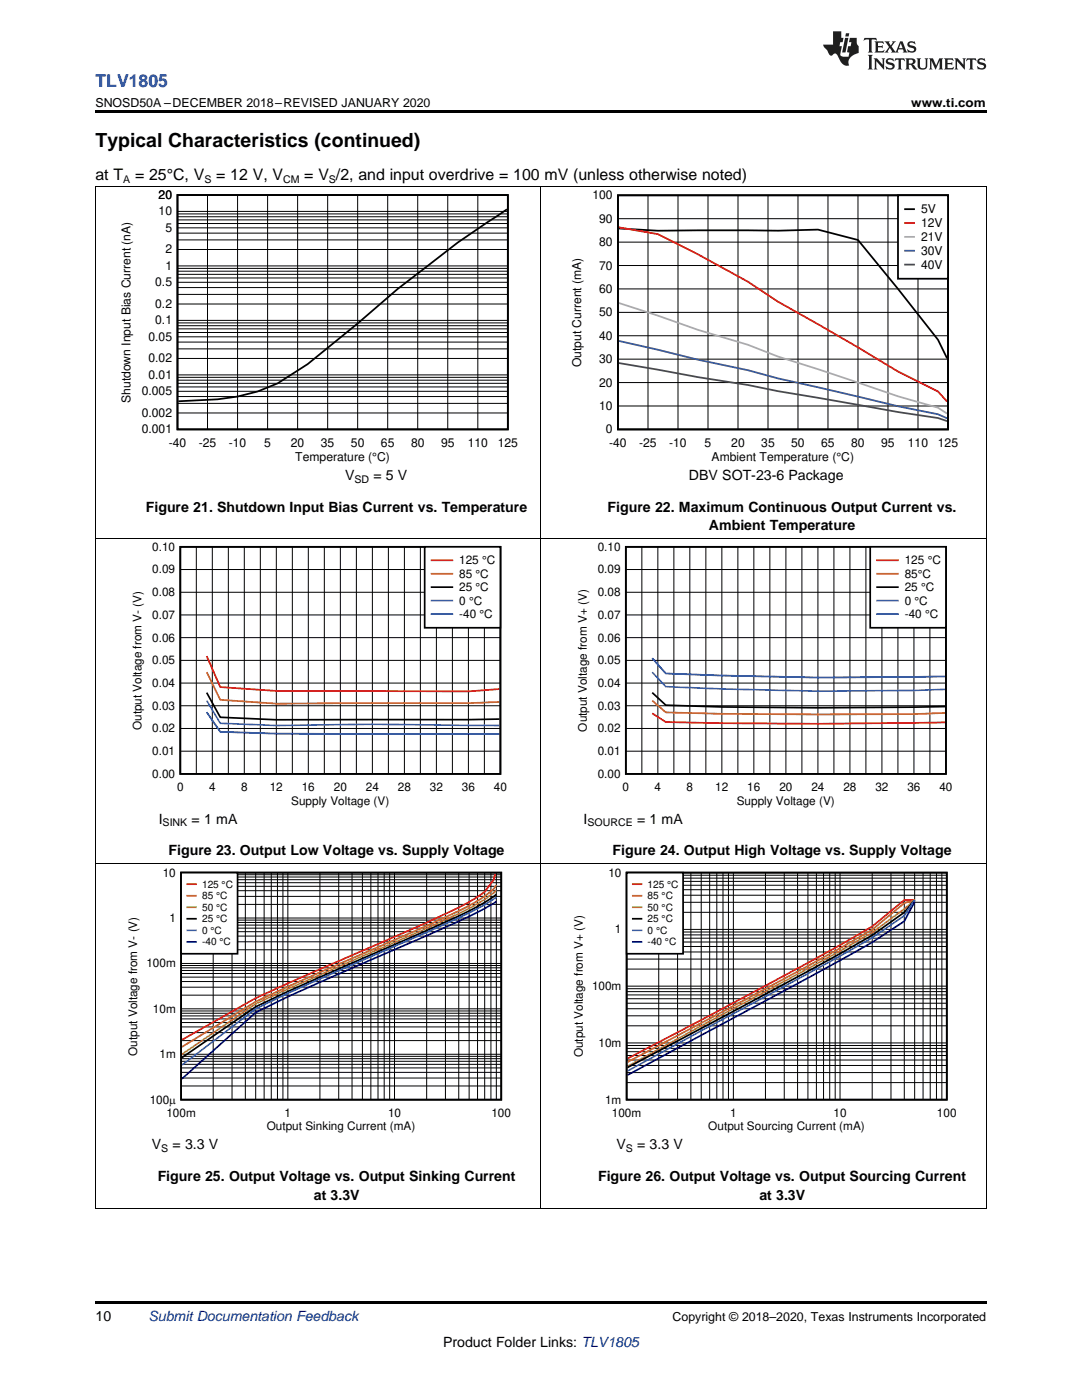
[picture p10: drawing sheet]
<svg xmlns="http://www.w3.org/2000/svg" width="216mm" height="279mm" viewBox="0 0 216 279" stroke-linecap="round" stroke-linejoin="round" font-family="sans-serif">
<path d="M19 241.2h.2zM196.7 241.2h.1zM19 259.7h177.8v.5h-177.8z" fill="#000"/>
<path d="M19.1 172.4v68.8M107.9 172.4v68.8M196.8 172.4v68.8M19 241.1h177.8" fill="none" stroke="#000" stroke-width=".2"/>
<path d="M25.1 173.2h76.8v53h-76.8z" fill-rule="evenodd" fill="#fff"/>
<path d="M36.1 174.2h63.9v45.3h-63.9zM99 178.5a33.9 33.9 0 0 1-7.5 4.3l-12.8 5.7a698.6 698.6 0 0 0-27.7 12.4l-14.7 10.2" fill="none" stroke="#000" stroke-width=".34"/>
<g fill="none" stroke="#000" stroke-width=".2">
<path d="M36.1 178.9h63.9M36.1 177.8h63.9M36.1 176.9h63.9M36.1 176.2h63.9M36.1 175.6h63.9M36.1 175h63.9M36.1 174.6h63.9M42.5 174.2v45.3M46.3 174.2v45.3M49 174.2v45.3M51 174.2v45.3M52.7 174.2v45.3"/>
<path d="M54.1 174.2v45.3M55.4 174.2v45.3M56.5 174.2v45.3M57.4 174.2v45.3M63.8 174.2v45.3M67.6 174.2v45.3M70.2 174.2v45.3M72.3 174.2v45.3M74 174.2v45.3M75.4 174.2v45.3M76.7 174.2v45.3M77.8 174.2v45.3"/>
<path d="M78.7 174.2v45.3M85.1 174.2v45.3M88.9 174.2v45.3M91.5 174.2v45.3M93.6 174.2v45.3M95.3 174.2v45.3M96.7 174.2v45.3M98 174.2v45.3M99 174.2v45.3M36.1 198.6h63.9M36.1 197h63.9M36.1 195.9h63.9"/>
<path d="M36.1 195h63.9M36.1 194.3h63.9M36.1 193.7h63.9M36.1 193.2h63.9M36.1 192.7h63.9M36.1 192.3h63.9M36.1 189.5h63.9M36.1 188h63.9M36.1 186.8h63.9M36.1 185.9h63.9M36.1 185.2h63.9M36.1 184.6h63.9"/>
<path d="M36.1 184.1h63.9M36.1 183.6h63.9M36.1 183.2h63.9M36.1 180.5h63.9M36.1 216.7h63.9M36.1 215.1h63.9M36.1 214h63.9M36.1 213.1h63.9M36.1 212.4h63.9M36.1 211.8h63.9M36.1 211.3h63.9M36.1 210.8h63.9"/>
<path d="M36.1 210.4h63.9M36.1 207.7h63.9M36.1 206.1h63.9M36.1 204.9h63.9M36.1 204.1h63.9M36.1 203.3h63.9M36.1 202.7h63.9M36.1 202.2h63.9M36.1 201.8h63.9M36.1 201.3h63.9"/>
</g>
<path d="M98.8 174.3l-.3 1.3-1.8 2.4a51.6 51.6 0 0 1-11.6 6.1l-34.1 15.1-14.7 8.3" fill="none" stroke="#f00" stroke-width=".34"/>
<path d="M99 176.6l-.5 .8a28.6 28.6 0 0 1-7 4.4l-6.4 3-27.7 12.1-6.4 3-14.7 9" fill="none" stroke="#f60" stroke-width=".34"/>
<path d="M99 177.6a24.6 24.6 0 0 1-7.5 4.7l-40.5 18-14.7 10.1" fill="none" stroke="#9c0" stroke-width=".34"/>
<path d="M99 179l-2.3 1.6a111.5 111.5 0 0 1-11.6 5.5l-6.4 2.8a634.4 634.4 0 0 0-27.7 12.4l-14.7 11.3" fill="none" stroke="#36f" stroke-width=".34"/>
<path d="M99 179.9l-3.7 2.2a259.5 259.5 0 0 1-16.6 7.4 536.6 536.6 0 0 0-27.7 12.6l-14.7 13.2" fill="none" stroke="#000080" stroke-width=".34"/>
<path d="M36.1 174.2h11.3v16.1h-11.3z" fill-rule="evenodd" fill="#fff"/>
<path d="M36.1 174.2h11.3v16.1h-11.3zM37.4 183.4h1.7" fill="none" stroke="#000" stroke-width=".34"/>
<path d="M37.4 176.5h1.7" fill="none" stroke="#f00" stroke-width=".34"/>
<path d="M37.4 178.8h1.7" fill="none" stroke="#f60" stroke-width=".34"/>
<path d="M37.4 181.1h1.7" fill="none" stroke="#9c0" stroke-width=".34"/>
<path d="M37.4 185.7h1.7" fill="none" stroke="#36f" stroke-width=".34"/>
<path d="M37.4 188h1.7" fill="none" stroke="#000080" stroke-width=".34"/>
<path d="M114 173.2h76.8v53h-76.8z" fill-rule="evenodd" fill="#fff"/>
<path d="M125 174.2h63.9v45.3h-63.9zM182.5 179.6l-2.1 2.5-6.4 4.6-12.8 7.1-36 19.3" fill="none" stroke="#000" stroke-width=".34"/>
<g fill="none" stroke="#000" stroke-width=".2">
<path d="M125 178.7h63.9M125 177.6h63.9M125 176.7h63.9M125 175.9h63.9M125 175.2h63.9M125 174.7h63.9M131.4 174.2v45.3M135.2 174.2v45.3M137.9 174.2v45.3M139.9 174.2v45.3M141.6 174.2v45.3M143 174.2v45.3"/>
<path d="M144.3 174.2v45.3M145.4 174.2v45.3M146.3 174.2v45.3M152.7 174.2v45.3M156.5 174.2v45.3M159.1 174.2v45.3M161.2 174.2v45.3M162.9 174.2v45.3M164.3 174.2v45.3M165.6 174.2v45.3M166.7 174.2v45.3M167.6 174.2v45.3"/>
<path d="M174 174.2v45.3M177.8 174.2v45.3M180.4 174.2v45.3M182.5 174.2v45.3M184.2 174.2v45.3M185.6 174.2v45.3M186.9 174.2v45.3M187.9 174.2v45.3M125 199.3h63.9M125 198.6h63.9M125 197.9h63.9M125 197.3h63.9"/>
<path d="M125 196.8h63.9M125 193.4h63.9M125 191.4h63.9M125 190h63.9M125 188.9h63.9M125 188h63.9M125 187.2h63.9M125 186.6h63.9M125 186h63.9M125 185.5h63.9M125 182.1h63.9M125 180.1h63.9"/>
<path d="M125 216.1h63.9M125 214.1h63.9M125 212.6h63.9M125 211.5h63.9M125 210.7h63.9M125 209.9h63.9M125 209.2h63.9M125 208.7h63.9M125 208.1h63.9M125 204.7h63.9M125 202.7h63.9M125 201.3h63.9"/>
<path d="M125 200.2h63.9"/>
</g>
<path d="M182.5 179.6h-2.1l-6.4 5.3a1319.9 1319.9 0 0 1-48.8 26.4" fill="none" stroke="#f00" stroke-width=".34"/>
<path d="M182.5 179.6l-2.1 .6-6.4 5.3a1576.4 1576.4 0 0 1-48.8 26.5" fill="none" stroke="#f60" stroke-width=".34"/>
<path d="M182.5 179.6l-2.1 1.8-6.4 4.7-12.8 7.2-36 19.5" fill="none" stroke="#9c0" stroke-width=".34"/>
<path d="M182.5 179.6l-2.1 3.1-6.4 4.4-12.8 7.2-36 19.4" fill="none" stroke="#36f" stroke-width=".34"/>
<path d="M182.5 180l-2.1 3.9-6.4 4.2-12.8 7.1-36 19.4" fill="none" stroke="#000080" stroke-width=".34"/>
<path d="M125 174.2h11.3v16.1h-11.3z" fill-rule="evenodd" fill="#fff"/>
<path d="M125 174.2h11.3v16.1h-11.3zM126.3 183.4h1.7" fill="none" stroke="#000" stroke-width=".34"/>
<path d="M126.3 176.5h1.7" fill="none" stroke="#f00" stroke-width=".34"/>
<path d="M126.3 178.8h1.7" fill="none" stroke="#f60" stroke-width=".34"/>
<path d="M126.3 181.1h1.7" fill="none" stroke="#9c0" stroke-width=".34"/>
<path d="M126.3 185.7h1.7" fill="none" stroke="#36f" stroke-width=".34"/>
<path d="M126.3 188h1.7" fill="none" stroke="#000080" stroke-width=".34"/>
<path d="M19.1 107.5v65M107.9 107.5v65M196.8 107.5v65M19 172.4h177.8" fill="none" stroke="#000" stroke-width=".2"/>
<path d="M25.9 108.2h75.2v53h-75.2z" fill-rule="evenodd" fill="#fff"/>
<path d="M36 109.1h63.9v45.4h-63.9zM41.2 138.2l2.8 4.9 11.1 .5 44.6-.1" fill="none" stroke="#000" stroke-width=".34"/>
<g fill="none" stroke="#000" stroke-width=".2">
<path d="M36 118.2h63.9M36 113.7h63.9M39.2 109.1v45.4M42.4 109.1v45.4M45.6 109.1v45.4M48.7 109.1v45.4M51.9 109.1v45.4M55.1 109.1v45.4M58.3 109.1v45.4M61.5 109.1v45.4M64.7 109.1v45.4M67.9 109.1v45.4"/>
<path d="M71.1 109.1v45.4M74.3 109.1v45.4M77.5 109.1v45.4M80.7 109.1v45.4M83.9 109.1v45.4M87.1 109.1v45.4M90.3 109.1v45.4M93.5 109.1v45.4M96.7 109.1v45.4M36 136.3h63.9M36 131.8h63.9M36 127.3h63.9"/>
<path d="M36 122.7h63.9M36 149.9h63.9M36 145.4h63.9M36 140.8h63.9"/>
</g>
<path d="M41.2 130.9l2.8 6.2 11.1 .8 38.4 .1 6.2-.5" fill="none" stroke="#f00" stroke-width=".34"/>
<path d="M41.2 134.1l2.8 5.6 11.1 .7 38.4-.1 6.2-.2" fill="none" stroke="#f60" stroke-width=".34"/>
<path d="M41.2 139.8l2.8 4.6 11.1 .4 19.2-.3 25.4 .3" fill="none" stroke="#36f" stroke-width=".34"/>
<path d="M41.2 142.1l2.8 3.9 11.1 .4 44.6 .1" fill="none" stroke="#00f" stroke-width=".34"/>
<path d="M84.7 109.1h15.1v16.2h-15.1z" fill-rule="evenodd" fill="#fff"/>
<path d="M84.7 109.1h15.1v16.2h-15.1zM86.1 117.2h4.2" fill="none" stroke="#000" stroke-width=".34"/>
<path d="M86.1 111.8h4.2" fill="none" stroke="#f00" stroke-width=".34"/>
<path d="M86.1 114.5h4.2" fill="none" stroke="#f60" stroke-width=".34"/>
<path d="M86.1 119.9h4.2" fill="none" stroke="#36f" stroke-width=".34"/>
<path d="M86.1 122.6h4.2" fill="none" stroke="#00f" stroke-width=".34"/>
<path d="M114.8 108.2h75.2v53h-75.2z" fill-rule="evenodd" fill="#fff"/>
<path d="M124.9 109.1h63.9v45.4h-63.9zM130.1 138.2l2.8 2.5a1048 1048 0 0 0 55.7 .3" fill="none" stroke="#000" stroke-width=".34"/>
<g fill="none" stroke="#000" stroke-width=".2">
<path d="M124.9 118.2h63.9M124.9 113.7h63.9M128.1 109.1v45.4M131.3 109.1v45.4M134.5 109.1v45.4M137.6 109.1v45.4M140.8 109.1v45.4M144 109.1v45.4M147.2 109.1v45.4M150.4 109.1v45.4M153.6 109.1v45.4M156.8 109.1v45.4"/>
<path d="M160 109.1v45.4M163.2 109.1v45.4M166.4 109.1v45.4M169.6 109.1v45.4M172.8 109.1v45.4M176 109.1v45.4M179.2 109.1v45.4M182.4 109.1v45.4M185.6 109.1v45.4M124.9 136.3h63.9M124.9 131.8h63.9M124.9 127.3h63.9"/>
<path d="M124.9 122.7h63.9M124.9 149.9h63.9M124.9 145.4h63.9M124.9 140.8h63.9"/>
</g>
<path d="M130.1 142.4l2.8 1.7a1266.6 1266.6 0 0 0 55.7 .1" fill="none" stroke="#f00" stroke-width=".34"/>
<path d="M130.1 139.8l2.8 2.4 11.1 .3 19.2 .1 19.2-.1 6.2-.2" fill="none" stroke="#f60" stroke-width=".34"/>
<path d="M130.1 134.2l2.8 2.8a635.7 635.7 0 0 0 55.7 .6" fill="none" stroke="#36f" stroke-width=".34"/>
<path d="M130.1 131.3l2.8 3.1a786.7 786.7 0 0 0 55.7 .6" fill="none" stroke="#00f" stroke-width=".34"/>
<path d="M173.6 109.1h15.1v16.2h-15.1z" fill-rule="evenodd" fill="#fff"/>
<path d="M173.6 109.1h15.1v16.2h-15.1zM175 117.2h4.2" fill="none" stroke="#000" stroke-width=".34"/>
<path d="M175 111.8h4.2" fill="none" stroke="#f00" stroke-width=".34"/>
<path d="M175 114.5h4.2" fill="none" stroke="#f60" stroke-width=".34"/>
<path d="M175 119.9h4.2" fill="none" stroke="#36f" stroke-width=".34"/>
<path d="M175 122.6h4.2" fill="none" stroke="#00f" stroke-width=".34"/>
<path d="M19.1 37.3v70.2M107.9 37.3v70.2M196.8 37.3v70.2M19 107.4h177.8" fill="none" stroke="#000" stroke-width=".2"/>
<path d="M23.7 37.9h79.6v54.7h-79.6z" fill-rule="evenodd" fill="#fff"/>
<path d="M35.4 38.9h65.9v46.8h-65.9zM101.2 41.8a248.5 248.5 0 0 0-21.8 15.9l-8 6.9-10 8.1-6 3.8-4 1.6-4 1-4 .6-7.8 .4" fill="none" stroke="#000" stroke-width=".35"/>
<g fill="none" stroke="#000" stroke-width=".2">
<path d="M35.4 38.9h65.9M41.4 38.9v46.8M47.4 38.9v46.8M53.4 38.9v46.8M59.4 38.9v46.8M65.4 38.9v46.8M71.4 38.9v46.8M77.4 38.9v46.8M83.4 38.9v46.8M89.3 38.9v46.8M95.3 38.9v46.8M35.4 58.8h65.9"/>
<path d="M35.4 57.4h65.9M35.4 56.3h65.9M35.4 55.5h65.9M35.4 54.8h65.9M35.4 54.1h65.9M35.4 53.6h65.9M35.4 53.1h65.9M35.4 49.8h65.9M35.4 47.9h65.9M35.4 46.5h65.9M35.4 45.5h65.9M35.4 44.6h65.9"/>
<path d="M35.4 43.9h65.9M35.4 43.3h65.9M35.4 42.7h65.9M35.4 42.2h65.9M35.4 79.1h65.9M35.4 78.1h65.9M35.4 77.2h65.9M35.4 76.5h65.9M35.4 75.9h65.9M35.4 75.3h65.9M35.4 74.8h65.9M35.4 71.5h65.9"/>
<path d="M35.4 69.6h65.9M35.4 68.3h65.9M35.4 67.2h65.9M35.4 66.4h65.9M35.4 65.6h65.9M35.4 65h65.9M35.4 64.4h65.9M35.4 63.9h65.9M35.4 60.7h65.9M35.4 82.4h65.9M35.4 80.5h65.9"/>
</g>
<path d="M113.6 38h77.5v54.6h-77.5z" fill-rule="evenodd" fill="#fff"/>
<path d="M123.3 39h65.9v46.7h-65.9zM123.5 45.6l7.8 .4h23.9l8-.2 8 2.1 8 9.8 8 10.1 1.8 3.7" fill="none" stroke="#000" stroke-width=".35"/>
<g fill="none" stroke="#000" stroke-width=".2">
<path d="M129.3 39v46.7M135.3 39v46.7M141.3 39v46.7M147.3 39v46.7M153.2 39v46.7M159.2 39v46.7M165.2 39v46.7M171.2 39v46.7M177.2 39v46.7M183.2 39v46.7M123.3 57.7h65.9M123.3 53h65.9"/>
<path d="M123.3 48.3h65.9M123.3 43.6h65.9M123.3 76.4h65.9M123.3 71.7h65.9M123.3 67h65.9M123.3 62.3h65.9M123.3 81h65.9"/>
</g>
<path d="M123.5 45.4l7.8 1.3 8 4.1 10 5.4 5.9 4 16 9.1 8 4.8 8 4 1.8 2" fill="none" stroke="#f00" stroke-width=".35"/>
<path d="M123.5 60.5l7.8 2.5 8 2.8 10 3 5.9 2.4 8 2.5 16 5.4 8 2.3 1.8 1.1" fill="none" stroke="#aaa" stroke-width=".35"/>
<path d="M123.5 68l15.8 3.8 10 2.1 5.9 1.6 24 5.6 8 1.6 1.8 .8" fill="none" stroke="#295c75" stroke-width=".35"/>
<path d="M123.5 72.5l15.8 2.8 10 1.5 5.9 1.3 24 4.1 8 1.2 1.8 .6" fill="none" stroke="#286b49" stroke-width=".35"/>
<path d="M179.2 39h10v16.6h-10z" fill-rule="evenodd" fill="#fff"/>
<path d="M179.2 39h10v16.6h-10zM180.6 41.7h1.8" fill="none" stroke="#000" stroke-width=".35"/>
<path d="M180.6 44.5h1.8" fill="none" stroke="#f00" stroke-width=".35"/>
<path d="M180.6 47.3h1.8" fill="none" stroke="#aaa" stroke-width=".35"/>
<path d="M180.6 50h1.8" fill="none" stroke="#295c75" stroke-width=".35"/>
<path d="M180.6 52.8h1.8" fill="none" stroke="#286b49" stroke-width=".35"/>
<path d="M19 37.2h177.8" fill="none" stroke="#000" stroke-width=".2"/>
<path d="M19 22h177.8v.5h-177.8z" fill="#000"/>
<g fill="#231f20">
<path d="M172.5 7.6l-.1 .5 .4-.2h.6v.1v2.1l-.2 .4h.9l-.2-.4v-2.1l.1-.1h.5l.5 .2-.2-.5zM174.5 8.3l.2 .3v1.5l-.2 .4h1.8l.2-.6a1.04 1.04 0 0 1-1.3 .2v-.7h.6l.3 .2v-.6l-.3 .2h-.6v-.6l.8-.1 .4 .3-.2-.5zM176.5 8.3l.9 1.1-.9 1.1h.8l-.2-.2 .4-.7 .5 .7-.2 .2h1.5l-.2-.2 .2-.4h.9l.1 .4-.2 .2h1l-.3-.3-.7-1.9h-.5l-.9 2-.8-1 .9-1h-.8l.1 .3-.4 .5-.3-.6 .1-.2zM179.7 8.6l.4 1h-.7zM181.3 8.4a.63 .63 0 0 0-.2 .7 .63 .63 0 0 0 .6 .4l.6 .2 .1 .2a.75 .75 0 0 1-.7 .4 .75 .75 0 0 1-.6-.5l.1 .7 .1-.1a1.11 1.11 0 0 0 1.5-.6 1.13 1.13 0 0 0-1.2-.8l-.1-.4a1.04 1.04 0 0 1 1.2 .2l-.2-.5-.2 .1-.4-.2zM173.2 10.9l.2 .4v2.2l-.2 .4h1l-.3-.4v-2.2l.3-.4zM174.3 11.6l.3 .4v1.5l-.3 .4h.8l-.2-.4v-1.3l1.5 1.7v-1.9l.2-.4h-.7l.2 .4v.9l-1.1-1.3zM177 11.8a.62 .62 0 0 0-.2 .7 .62 .62 0 0 0 .6 .4l.6 .1 .1 .3a.76 .76 0 0 1-.7 .3 .76 .76 0 0 1-.7-.4l.2 .7 .1-.1a1.11 1.11 0 0 0 1.5-.6 1.13 1.13 0 0 0-1.2-.8l-.1-.4a1.04 1.04 0 0 1 1.2 .2l-.2-.6-.2 .1-.5-.1zM178.7 11.6l-.2 .6a.61 .61 0 0 1 .8-.3v1.6l-.2 .4h.9l-.2-.4v-1.6a.63 .63 0 0 1 .7 .3l-.1-.6zM180.6 11.6l.3 .4v1.5l-.3 .4h1l-.2-.2-.1-.8 .6 .2a.76 .76 0 0 0 1.2 .7l-1-1a.58 .58 0 0 0 .6-.5 .58 .58 0 0 0-.5-.6zM181.4 11.9h.1a.45 .45 0 0 1 .5 .1 .45 .45 0 0 1 .1 .5l-.8 .2zM182.9 11.6l.2 .2a2.17 2.17 0 0 0 .3 1.9 .99 .99 0 0 0 1.6-.6v-1.1l.2-.4h-.7l.2 .2a1.92 1.92 0 0 1-.2 1.8 .6 .6 0 0 1-.9-.5v-1.1l.2-.4zM185.4 11.6l.2 .4v1.5l-.2 .4h.7l-.2-.4v-1.4l.8 1.8 .8-1.8v1.4l-.2 .4h.9l-.2-.4v-1.5l.2-.4h-.8l-.6 1.5-.6-1.5zM188.4 11.6l.2 .4v1.5l-.2 .4h1.8l.1-.6a1.04 1.04 0 0 1-1.2 .1v-.6h.5l.4 .2v-.6l-.4 .2h-.5v-.7h.8l.3 .3-.1-.6zM190.5 11.6l.2 .4v1.5l-.2 .4h.7l-.2-.4v-1.3l1.5 1.7v-1.9l.2-.4h-.7l.2 .4v.9l-1.1-1.3zM192.9 11.6l-.1 .6a.61 .61 0 0 1 .7-.3l.1 1.6-.3 .4h1l-.3-.4 .1-1.6a.63 .63 0 0 1 .7 .3l-.1-.6zM195.2 11.8a.62 .62 0 0 0-.2 .7 .62 .62 0 0 0 .6 .4l.6 .1 .1 .3a.76 .76 0 0 1-.7 .3 .76 .76 0 0 1-.6-.4l.1 .7 .1-.1a1.11 1.11 0 0 0 1.6-.6 1.13 1.13 0 0 0-1.3-.8l-.1-.4a1.04 1.04 0 0 1 1.2 .2l-.1-.6-.2 .1-.5-.1z"/>
<path d="M166.2 6.3v2.6h-1.9v.4l.8 .9a.91 .91 0 0 0 1 .8 .56 .56 0 0 1 .5-.3 .56 .56 0 0 1 .5 .3l.4 .8a1.53 1.53 0 0 0 1.9 1.2 1.54 1.54 0 0 1 1-2.1l.9-.3v-1.4a1.52 1.52 0 0 1-.4-1.6h-1.3l-.2 .8h.5l-.2 .8h-.5l-.1 1v.2l.4 .1-.2 .8a1.93 1.93 0 0 1-1.6-.3l.3-1.8h-.5l.2-.8h.4l.2-.8h-.4v-1.3zM168.6 7.6l-.6 2.9h.7l.6-2.9zM168.8 6.6l-.1 .7h.6l.2-.7z"/>
</g>
<text font-size="3.9" x="19" y="29.3">Typical Characteristics (continued)</text>
<text font-size="3.5" fill="#00f" x="19" y="17.3">TLV1805</text>
<g font-size="3.2">
<text x="19" y="36">at T</text>
<text x="27" y="36">= 25°C, V</text>
<text x="43.1" y="36">= 12 V, V</text>
<text x="60.7" y="36">= V /2, and input overdrive = 100 mV (unless otherwise noted)</text>
</g>
<g font-size="2.8">
<text x="68.9" y="95.8">V</text>
<text x="74.5" y="95.8">= 5 V</text>
<text x="137.5" y="95.8">DBV SOT-23-6 Package</text>
<text x="29.1" y="102.2">Figure 21. Shutdown Input Bias Current vs. Temperature</text>
<text x="121.2" y="102.2">Figure 22. Maximum Continuous Output Current vs.</text>
<text x="141.5" y="105.7">Ambient Temperature</text>
<text x="31.7" y="164.4">I</text>
<text x="38.2" y="164.4">= 1 mA</text>
<text x="116.5" y="164.4">I</text>
<text x="127.1" y="164.4">= 1 mA</text>
<text x="33.7" y="170.7">Figure 23. Output Low Voltage vs. Supply Voltage</text>
<text x="122.2" y="170.7">Figure 24. Output High Voltage vs. Supply Voltage</text>
<text x="30.3" y="229.4">V</text>
<text x="34.4" y="229.4">= 3.3 V</text>
<text x="123" y="229.4">V</text>
<text x="127.1" y="229.4">= 3.3 V</text>
<text x="31.5" y="235.7">Figure 25. Output Voltage vs. Output Sinking Current</text>
<text x="62.6" y="239.4">at 3.3V</text>
<text x="119.3" y="235.7">Figure 26. Output Voltage vs. Output Sourcing Current</text>
<text x="151.5" y="239.4">at 3.3V</text>
<text x="19" y="263.6">10</text>
<text x="88.4" y="268.9">Product Folder Links: TLV1805</text>
</g>
<text font-size="2.8" fill="#0000c8" x="29.6" y="263.6">Submit Documentation Feedback</text>
<g font-size="2.5">
<text x="19" y="21.4">SNOSD50A –DECEMBER 2018–REVISED JANUARY 2020</text>
<text x="181.8" y="21.4">www.ti.com</text>
<text x="134.2" y="263.6">Copyright © 2018–2020, Texas Instruments Incorporated</text>
</g>
<g font-size="2.4">
<text x="31.7" y="39.7">20</text>
<text x="118.2" y="39.8">100</text>
<text x="31.7" y="43">10</text>
<text x="33" y="46.3">5</text>
<text x="119.6" y="44.4">90</text>
<text x="183.8" y="42.6">5V</text>
<text x="183.8" y="45.4">12V</text>
<text x="33" y="53.9">1</text>
<text x="33" y="50.6">2</text>
<text x="119.6" y="53.8">70</text>
<text x="119.6" y="49.1">80</text>
<text x="183.8" y="48.1">21V</text>
<text x="183.8" y="50.9">30V</text>
<text x="183.8" y="53.7">40V</text>
<text x="31" y="57.1">0.5</text>
<text x="119.6" y="58.5">60</text>
<text x="31" y="64.7">0.1</text>
<text x="31" y="61.5">0.2</text>
<text x="119.6" y="63.1">50</text>
<text x="29.6" y="68">0.05</text>
<text x="119.6" y="67.8">40</text>
<text x="29.6" y="75.6">0.01</text>
<text x="29.6" y="72.3">0.02</text>
<text x="116" y="73.3" transform="rotate(-90 116 73.3)">Output Current (mA)</text>
<text x="119.6" y="77.1">20</text>
<text x="119.6" y="72.5">30</text>
<text x="26.1" y="80.4" transform="rotate(-90 26.1 80.4)">Shutdown Input Bias Current (nA)</text>
<text x="28.3" y="83.2">0.002</text>
<text x="28.3" y="78.9">0.005</text>
<text x="119.6" y="81.8">10</text>
<text x="28.3" y="86.5">0.001</text>
<text x="33.7" y="89.3">-40</text>
<text x="39.7" y="89.3">-25</text>
<text x="45.6" y="89.3">-10</text>
<text x="52.7" y="89.3">5</text>
<text x="58.1" y="89.3">20</text>
<text x="64" y="89.3">35</text>
<text x="70" y="89.3">50</text>
<text x="76" y="89.3">65</text>
<text x="82" y="89.3">80</text>
<text x="88" y="89.3">95</text>
<text x="93.3" y="89.3">110</text>
<text x="99.3" y="89.3">125</text>
<text x="120.9" y="86.5">0</text>
<text x="121.6" y="89.3">-40</text>
<text x="127.5" y="89.3">-25</text>
<text x="133.5" y="89.3">-10</text>
<text x="140.6" y="89.3">5</text>
<text x="145.9" y="89.3">20</text>
<text x="151.9" y="89.3">35</text>
<text x="157.9" y="89.3">50</text>
<text x="163.9" y="89.3">65</text>
<text x="169.9" y="89.3">80</text>
<text x="175.8" y="89.3">95</text>
<text x="181.2" y="89.3">110</text>
<text x="187.1" y="89.3">125</text>
<text x="58.9" y="92">Temperature (°C)</text>
<text x="142" y="92">Ambient Temperature (°C)</text>
</g>
<g font-size="2.3">
<text x="30.4" y="109.9">0.10</text>
<text x="91.6" y="112.6">125 °C</text>
<text x="119.3" y="109.9">0.10</text>
<text x="180.5" y="112.6">125 °C</text>
<text x="30.4" y="119">0.08</text>
<text x="30.4" y="114.4">0.09</text>
<text x="91.6" y="115.3">85 °C</text>
<text x="91.6" y="118">25 °C</text>
<text x="119.3" y="119">0.08</text>
<text x="119.3" y="114.4">0.09</text>
<text x="180.5" y="115.3">85°C</text>
<text x="180.5" y="118">25 °C</text>
<text x="30.4" y="123.5">0.07</text>
<text x="91.6" y="120.7">0 °C</text>
<text x="91.6" y="123.4">-40 °C</text>
<text x="119.3" y="123.5">0.07</text>
<text x="180.5" y="120.7">0 °C</text>
<text x="180.5" y="123.4">-40 °C</text>
<text x="30.4" y="128">0.06</text>
<text x="119.3" y="128">0.06</text>
<text x="30.4" y="137.1">0.04</text>
<text x="30.4" y="132.6">0.05</text>
<text x="119.3" y="137.1">0.04</text>
<text x="119.3" y="132.6">0.05</text>
<text x="30.4" y="141.6">0.03</text>
<text x="119.3" y="141.6">0.03</text>
<text x="28.2" y="145.7" transform="rotate(-90 28.2 145.7)">Output Voltage from V- (V)</text>
<text x="30.4" y="146.1">0.02</text>
<text x="117.1" y="146" transform="rotate(-90 117.1 146)">Output Voltage from V+ (V)</text>
<text x="119.3" y="146.1">0.02</text>
<text x="30.4" y="155.2">0.00</text>
<text x="30.4" y="150.7">0.01</text>
<text x="119.3" y="155.2">0.00</text>
<text x="119.3" y="150.7">0.01</text>
<text x="35.3" y="157.9">0</text>
<text x="41.7" y="157.9">4</text>
<text x="48.1" y="157.9">8</text>
<text x="53.8" y="157.9">12</text>
<text x="58.1" y="160.6">Supply Voltage (V)</text>
<text x="60.2" y="157.9">16</text>
<text x="66.6" y="157.9">20</text>
<text x="73" y="157.9">24</text>
<text x="79.4" y="157.9">28</text>
<text x="85.8" y="157.9">32</text>
<text x="92.2" y="157.9">36</text>
<text x="98.6" y="157.9">40</text>
<text x="124.2" y="157.9">0</text>
<text x="130.6" y="157.9">4</text>
<text x="137" y="157.9">8</text>
<text x="142.7" y="157.9">12</text>
<text x="147" y="160.6">Supply Voltage (V)</text>
<text x="149.1" y="157.9">16</text>
<text x="155.5" y="157.9">20</text>
<text x="161.9" y="157.9">24</text>
<text x="168.3" y="157.9">28</text>
<text x="174.7" y="157.9">32</text>
<text x="181.1" y="157.9">36</text>
<text x="187.5" y="157.9">40</text>
<text x="32.5" y="174.9">10</text>
<text x="121.4" y="174.9">10</text>
<text x="33.8" y="184">1</text>
<text x="122.7" y="186.3">1</text>
<text x="29.2" y="193.1">100m</text>
<text x="118.1" y="197.6">100m</text>
<text x="30.5" y="202.1">10m</text>
<text x="119.4" y="208.9">10m</text>
<text x="27.4" y="210.7" transform="rotate(-90 27.4 210.7)">Output Voltage from V- (V)</text>
<text x="31.8" y="211.2">1m</text>
<text x="116.3" y="211" transform="rotate(-90 116.3 211)">Output Voltage from V+ (V)</text>
<text x="29.9" y="220.2">100P</text>
<text x="120.7" y="220.2">1m</text>
<text x="33.2" y="222.9">100m</text>
<text x="53.2" y="225.6">Output Sinking Current (mA)</text>
<text x="56.8" y="222.9">1</text>
<text x="77.4" y="222.9">10</text>
<text x="98.1" y="222.9">100</text>
<text x="122.1" y="222.9">100m</text>
<text x="141.3" y="225.6">Output Sourcing Current (mA)</text>
<text x="145.7" y="222.9">1</text>
<text x="166.3" y="222.9">10</text>
<text x="187" y="222.9">100</text>
</g>
<g font-size="2.1">
<text x="24.6" y="36.6">A</text>
<text x="40.8" y="36.6">S</text>
<text x="56.5" y="36.6">CM</text>
<text x="65.6" y="36.6">S</text>
<text x="70.7" y="96.4">SD</text>
<text x="32.5" y="164.9">SINK</text>
<text x="117.2" y="164.9">SOURCE</text>
<text x="32.2" y="229.9">S</text>
<text x="124.9" y="229.9">S</text>
</g>
<g font-size="2">
<text x="40.3" y="177.2">125 °C</text>
<text x="40.3" y="179.5">85 °C</text>
<text x="129.2" y="177.2">125 °C</text>
<text x="129.2" y="179.5">85 °C</text>
<text x="40.3" y="181.8">50 °C</text>
<text x="40.3" y="184.1">25 °C</text>
<text x="129.2" y="181.8">50 °C</text>
<text x="129.2" y="184.1">25 °C</text>
<text x="40.3" y="186.4">0 °C</text>
<text x="40.3" y="188.7">-40 °C</text>
<text x="129.2" y="186.4">0 °C</text>
<text x="129.2" y="188.7">-40 °C</text>
</g>
</svg>
